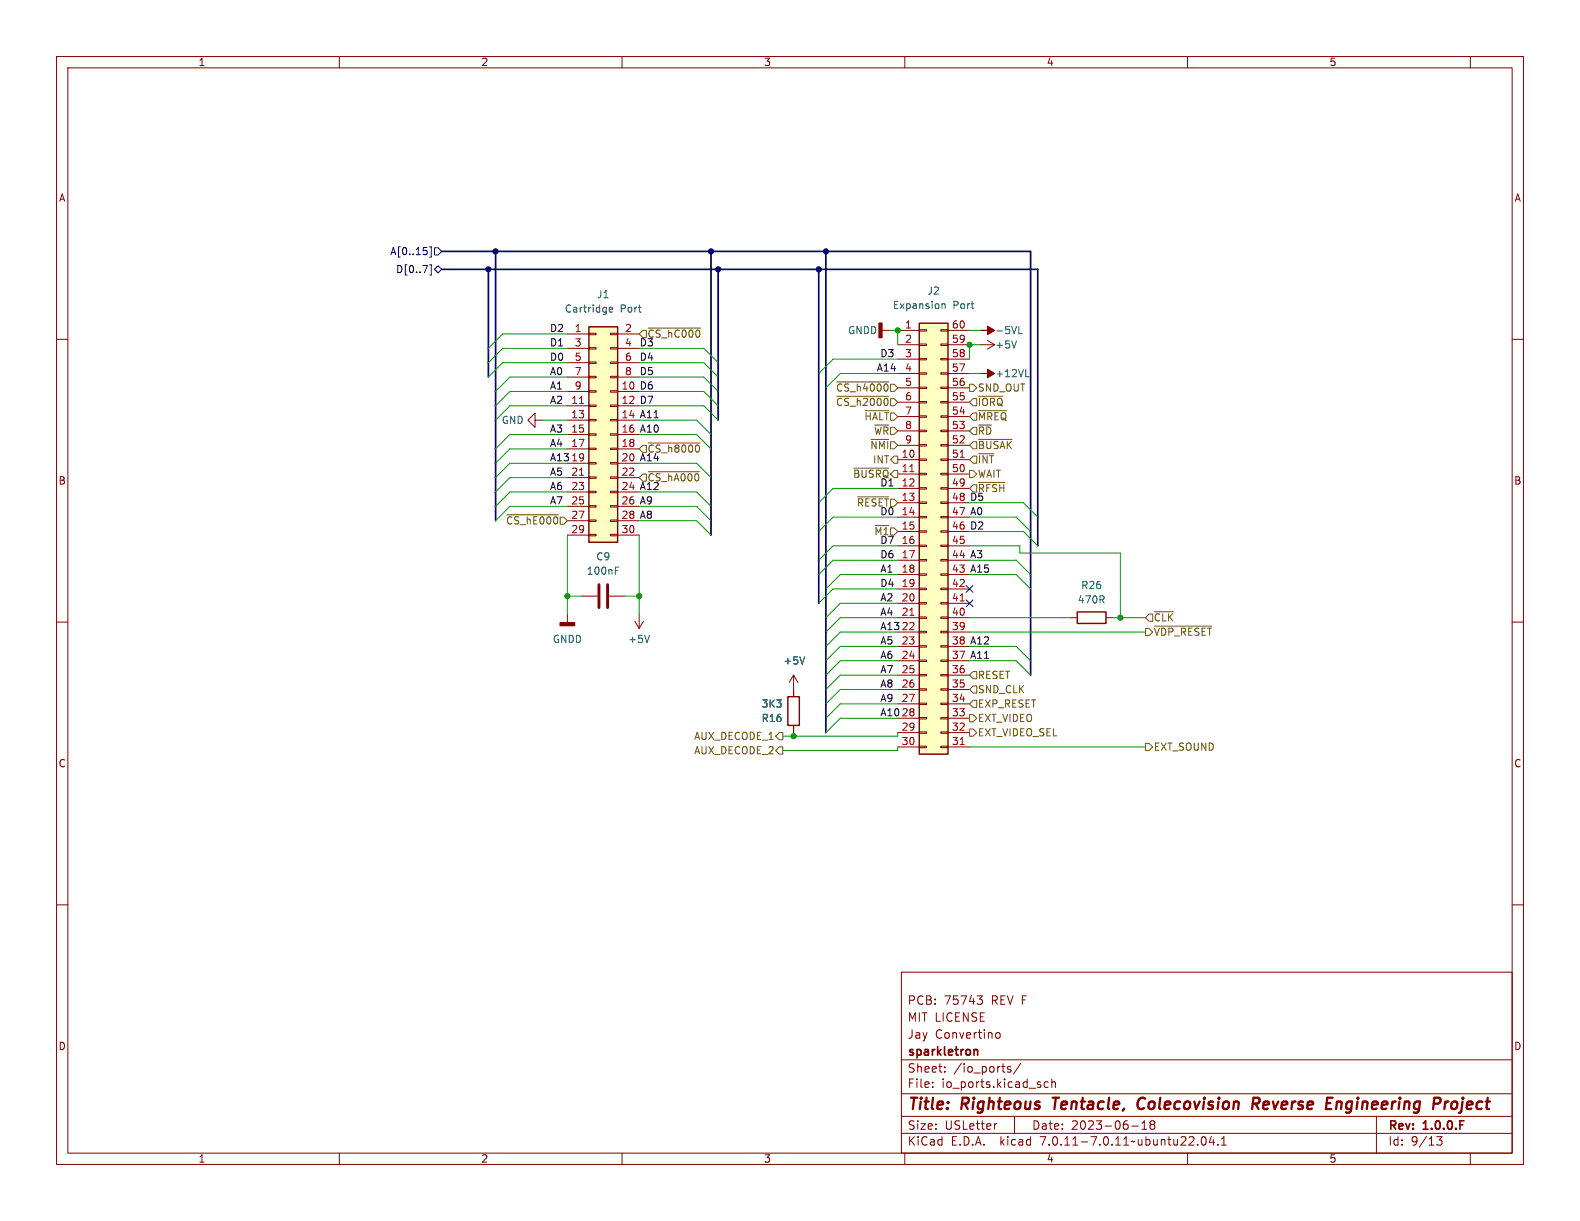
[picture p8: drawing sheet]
<svg xmlns="http://www.w3.org/2000/svg" width="279mm" height="216mm" viewBox="0 0 279 216" stroke-linecap="round" stroke-linejoin="round" font-family="sans-serif">
<g fill="none" stroke="#840000" stroke-width=".18">
<path d="M10 10h259.4v195.9h-259.4zM12 12h255.4v191.9h-255.4zM60 10v2M110 10v2M160 10v2M210 10v2M260 10v2M10 60h2M100.3 59.1h3.8M104.1 58.9h1.3v.3h-1.3zM107.9 58.9h1.3v.3h-1.3zM109.2 59.1h3.8"/>
<path d="M156 58.4h1.5M158.7 58.4h3.9M162.6 58.3h1.2v.2h-1.2zM166.4 58.3h1.2v.2h-1.2zM167.6 58.4h3.8M267.4 60h2M94.6 74.3v-1.3l-1.3 1.3 1.3 1.3v-1.3h1.3M100.3 69.2h3.8M100.3 71.8h3.8M100.3 74.3h3.8M100.3 76.8h3.8M100.3 79.4h3.8"/>
<path d="M100.3 61.6h3.8M100.3 64.1h3.8M100.3 66.7h3.8M104.1 79.2h1.3v.3h-1.3zM104.1 76.7h1.3v.3h-1.3zM104.1 74.2h1.3v.2h-1.3zM104.1 71.6h1.3v.3h-1.3zM104.1 69.1h1.3v.2h-1.3zM104.1 66.5h1.3v.3h-1.3zM104.1 64h1.3v.3h-1.3zM104.1 61.5h1.3v.2h-1.3zM107.9 79.2h1.3v.3h-1.3z"/>
<path d="M107.9 76.7h1.3v.3h-1.3zM107.9 74.2h1.3v.2h-1.3zM107.9 71.6h1.3v.3h-1.3zM107.9 69.1h1.3v.2h-1.3zM107.9 66.5h1.3v.3h-1.3zM107.9 64h1.3v.3h-1.3zM107.9 61.5h1.3v.2h-1.3zM109.2 69.2h3.8M109.2 71.8h3.8M109.2 74.3h3.8M109.2 76.8h3.8M109.2 79.4h3.8"/>
<path d="M109.2 61.6h3.8M109.2 64.1h3.8M109.2 66.7h3.8M158.7 61h3.9M158.7 63.5h3.9M158.7 66h3.9M158.7 68.6h3.9M158.7 78.7h3.9M158.7 76.2h3.9M158.7 73.7h3.9M158.7 71.1h3.9M162.6 78.6h1.2v.3h-1.2z"/>
<path d="M162.6 76.1h1.2v.2h-1.2zM162.6 73.5h1.2v.3h-1.2zM162.6 71h1.2v.2h-1.2zM162.6 68.5h1.2v.2h-1.2zM162.6 65.9h1.2v.3h-1.2zM162.6 63.4h1.2v.2h-1.2zM162.6 60.8h1.2v.3h-1.2zM166.4 78.6h1.2v.3h-1.2zM166.4 76.1h1.2v.2h-1.2zM166.4 73.5h1.2v.3h-1.2zM166.4 71h1.2v.2h-1.2zM166.4 68.5h1.2v.2h-1.2z"/>
<path d="M166.4 65.9h1.2v.3h-1.2zM166.4 63.4h1.2v.2h-1.2zM166.4 60.8h1.2v.3h-1.2zM167.6 61h3.8M167.6 63.5h3.8M167.6 66h3.8M167.6 68.6h3.8M167.6 78.7h3.8M167.6 76.2h3.8M167.6 73.7h3.8M167.6 71.1h3.8M173.4 61h2.5"/>
<path d="M174.6 60.2l1.3 .8M175.9 61l-1.3 .7M100.3 81.9h3.8M100.3 84.5h3.8M100.3 87h3.8M100.3 89.5h3.8M100.3 92.1h3.8M100.3 94.6h3.8M104.1 94.5h1.3v.2h-1.3zM104.1 91.9h1.3v.3h-1.3zM104.1 89.4h1.3v.3h-1.3zM104.1 86.9h1.3v.2h-1.3z"/>
<path d="M104.1 84.3h1.3v.3h-1.3zM104.1 81.8h1.3v.2h-1.3zM107.9 94.5h1.3v.2h-1.3zM107.9 91.9h1.3v.3h-1.3zM107.9 89.4h1.3v.3h-1.3zM107.9 86.9h1.3v.2h-1.3zM107.9 84.3h1.3v.3h-1.3zM107.9 81.8h1.3v.2h-1.3zM109.2 81.9h3.8M109.2 84.5h3.8M109.2 87h3.8M109.2 89.5h3.8"/>
<path d="M109.2 92.1h3.8M109.2 94.6h3.8M158.7 81.3h3.9M158.7 83.8h3.9M158.7 86.4h3.9M158.7 88.9h3.9M158.7 91.4h3.9M158.7 94h3.9M158.7 96.5h3.9M158.7 99.1h3.9M162.6 98.9h1.2v.3h-1.2zM162.6 96.4h1.2v.2h-1.2z"/>
<path d="M162.6 93.9h1.2v.2h-1.2zM162.6 91.3h1.2v.3h-1.2zM162.6 88.8h1.2v.2h-1.2zM162.6 86.2h1.2v.3h-1.2zM162.6 83.7h1.2v.2h-1.2zM162.6 81.2h1.2v.2h-1.2zM166.4 98.9h1.2v.3h-1.2zM166.4 96.4h1.2v.2h-1.2zM166.4 93.9h1.2v.2h-1.2zM166.4 91.3h1.2v.3h-1.2zM166.4 88.8h1.2v.2h-1.2zM166.4 86.2h1.2v.3h-1.2z"/>
<path d="M166.4 83.7h1.2v.2h-1.2zM166.4 81.2h1.2v.2h-1.2zM167.6 81.3h3.8M167.6 83.8h3.8M167.6 86.4h3.8M167.6 88.9h3.8M167.6 91.4h3.8M167.6 94h3.8M167.6 96.5h3.8M167.6 99.1h3.8M10 110h2M100.3 108.6v1.5"/>
<path d="M102.9 105.4h2.8M107.7 105.4h2.8M112.3 109.9l.7 1.2M113 108.6v2.5M113.8 109.9l-.8 1.2M140.3 119.4v3.8M140.3 119.4l.8 1.3M140.3 119.4l-.7 1.3M158.7 109.2h3.9M158.7 101.6h3.9M158.7 104.1h3.9M158.7 106.7h3.9"/>
<path d="M158.7 111.8h3.9M158.7 114.3h3.9M158.7 116.8h3.9M158.7 119.4h3.9M162.6 119.3h1.2v.2h-1.2zM162.6 116.7h1.2v.3h-1.2zM162.6 114.2h1.2v.2h-1.2zM162.6 111.6h1.2v.3h-1.2zM162.6 109.1h1.2v.2h-1.2zM162.6 106.6h1.2v.2h-1.2zM162.6 104h1.2v.3h-1.2zM162.6 101.5h1.2v.2h-1.2z"/>
<path d="M166.4 119.3h1.2v.2h-1.2zM166.4 116.7h1.2v.3h-1.2zM166.4 114.2h1.2v.2h-1.2zM166.4 111.6h1.2v.3h-1.2zM166.4 109.1h1.2v.2h-1.2zM166.4 106.6h1.2v.2h-1.2zM166.4 104h1.2v.3h-1.2zM166.4 101.5h1.2v.2h-1.2zM167.6 109.2h3.8M167.6 101.6h3.8M167.6 104.1h3.8M167.6 106.7h3.8"/>
<path d="M167.6 111.8h3.8M167.6 114.3h3.8M167.6 116.8h3.8M167.6 119.4h3.8M189.2 109.2h1.3M195.6 109.2h1.2M267.4 110h2M140.3 128.3v1.2M158.7 121.9h3.9M158.7 124.5h3.9M158.7 127h3.9M158.7 129.5h3.9"/>
<path d="M158.7 132.1h3.9M162.6 132h1.2v.2h-1.2zM162.6 129.4h1.2v.3h-1.2zM162.6 126.9h1.2v.2h-1.2zM162.6 124.3h1.2v.3h-1.2zM162.6 121.8h1.2v.2h-1.2zM166.4 132h1.2v.2h-1.2zM166.4 129.4h1.2v.3h-1.2zM166.4 126.9h1.2v.2h-1.2zM166.4 124.3h1.2v.3h-1.2zM166.4 121.8h1.2v.2h-1.2zM167.6 121.9h3.8"/>
<path d="M167.6 124.5h3.8M167.6 127h3.8M167.6 129.5h3.8M167.6 132.1h3.8M10 160h2M267.4 160h2M159.4 171.9h108v32h-108zM172.8 176.1h.9l-.5 .6 .4 .1 .1 .5-.3 .3h-.4M159.4 197.4h108M159.4 193.4h108M159.4 187.4h108M164.9 192.1v.2"/>
<path d="M164.9 191.4v.1M167.1 189.4v.2M167.1 188.7v.1M176.1 182.9l.3-.3 .3 .1 .2 .2v.4l-.2 .2-.3 .1-.3-.3M176.3 198.7l-.3 .1M178.7 188.7l-.3-.1-.3 .2 .1 .2 .5 .2v.3h-.6M179.4 197.4v3M180.5 188l-1.3 1.9M185.4 191.4l-.5-.1-.3 .3v.4l.2 .2h.6M186 191.4l.2-.1 .4 .1v.9M186 190.8v1.5M200.1 199.1h1.2"/>
<path d="M201.9 199.7h.9M201.9 198.6l.5-.4v1.5M203.6 198.8l-.2 .3v.3l.2 .3 .5-.1 .1-.2-.1-.4-.2-.2M203.6 198.8l-.2-.3 .2-.3 .5 .1 .1 .2-.3 .3M203.6 198.8h.3M243.4 197.4v6.5M60 203.9v2M110 203.9v2M159.4 200.4h108M160 203.9v2M210 203.9v2M211.8 202.3v.2"/>
<path d="M212.6 201.1l.2-.1a.81 .81 0 0 1 .6 .6 .81 .81 0 0 1-.3 .8l-.2 .1a.81 .81 0 0 1-.3-1.4zM214.2 200.9l-.3 1.1h.9M214.6 201.5v1M215.4 202.3v.2M216 202.5h.9M216 201.4l.4-.4v1.5M254.1 201h.9l-.5 .6 .4 .1v.6l-.2 .2-.6-.1M260 203.9v2"/>
</g>
<path d="M186.1 194.1h1.2M186.7 194.1l-.2 2M202.1 194.1a1.13 1.13 0 0 0-.9 .7 1.13 1.13 0 0 0 .2 1.2l.3 .1 .5-.1M221.5 195.2h.8a.55 .55 0 0 0 .4-.5 .55 .55 0 0 0-.3-.6h-.7l-.3 2M222 195.2l.6 .9M236.4 194.8l-.1 1.3M237 194.8l-.6 .2M255.6 194.8l-.2 1.3M256.2 194.8l-.4 .1-.3 .3M256.8 195l-.2 .7 .2 .3" fill="none" stroke="#840000" stroke-width=".4"/>
<path d="M172.3 185.6h.5l.1 1" fill="none" stroke="#840000" stroke-width=".3"/>
<path d="M107.7 54.8l.6-.2v-.2l-.4-.1-.2 .2 .1 .6h.5M166.6 53.7v.9M166.6 53.8l.2-.1 .3 .1v.8M180.2 59h.6M179.8 60.3l-.5 1.2M181.4 66.6h.6M108.8 100.9h.5M108.8 100.3h.6M114.8 112.3l-.4 1.3M142.3 116.1l-.4 1.3" fill="none" stroke="#006464" stroke-width=".18"/>
<g fill="#840000" stroke="#840000" stroke-width=".25">
<path d="M155.4 57.2h.6v2.5h-.6z"/>
<path d="M99.1 110.1h2.5v.5h-2.5z"/>
</g>
<g fill="#ffffc2" stroke="#ffffc2" stroke-width=".18">
<path d="M104.1 57.8h5.1v38.1h-5.1z"/>
<path d="M162.6 57.2h5v76.2h-5z"/>
</g>
<path d="M104.1 57.8h5.1v38.1h-5.1zM162.6 57.2h5v76.2h-5zM190.5 108.2h5.1v2h-5.1zM139.3 123.2h2.1v5.1h-2.1z" fill="none" stroke="#840000" stroke-width=".25"/>
<path d="M102.5 71.3h.7M102.5 84h.7M160.9 83.4h.7M169.8 80.9h.7M160.9 108.8h.7M169.8 106.3h.7M169.8 131.7h.7" fill="none" stroke="#a90000" stroke-width=".18"/>
<path d="M105.9 103.4v4M107.4 103.4v4" fill="none" stroke="#840000" stroke-width=".51"/>
<g fill="#840000" stroke="#840000" stroke-width=".18">
<path d="M173.4 66h1.2v-.7l1.3 .7-1.3 .8v-.8z"/>
<path d="M173.4 58.4h1.2v-.7l1.3 .7-1.3 .8v-.8z"/>
</g>
<g fill="none" stroke="#725600" stroke-width=".18">
<path d="M113.7 58.4h.6v1.3h-.6l-.7-.6zM114.6 58h9.3M113.7 78.7h.6v1.3h-.6l-.7-.6zM114.6 78.3h9.2M148 70.1h9.2M148 67.5h9.2M153 72.6h4.2M154 77.7h3.2M171.4 67.9h.7l.6 .7-.6 .6h-.7zM172.1 78.1h.6v1.3h-.6l-.7-.7zM172.1 73h.6v1.3h-.6l-.7-.6zM172.1 75.6h.6v1.2h-.6l-.7-.6z"/>
<path d="M172.1 70.5h.6v1.3h-.6l-.7-.7zM173 77.7h6M173 72.6h5M173 70.1h4.3M89.6 91h9.1M113.7 83.8h.6v1.3h-.6l-.7-.6zM114.6 83.4h9.1M151 82.8h6.2M151.7 87.9h5.5M154.7 92.9h2.5M158.1 80.6h.6v1.3h-.6l-.6-.6zM171.4 83.2h.7l.6 .6-.6 .7h-.7z"/>
<path d="M172.1 80.6h.6v1.3h-.6l-.7-.6zM172.1 85.7h.6v1.3h-.6l-.7-.6zM173 85.3h4.7M172.1 118.7h.6v1.3h-.6l-.7-.6zM202.6 111.1h.6l.6 .7-.6 .6h-.6zM203.2 108.6h.6v1.3h-.6l-.6-.7zM204.2 108.2h3.3M204.2 110.7h10.1M137.8 132.1h.6v1.3h-.6l-.6-.7zM137.8 129.5h.6v1.3h-.6l-.6-.6zM171.4 126.4h.7l.6 .6-.6 .6h-.7zM171.4 128.9h.7l.6 .6-.6 .7h-.7z"/>
<path d="M172.1 121.3h.6v1.3h-.6l-.7-.7zM172.1 123.8h.6v1.3h-.6l-.7-.6zM202.6 131.4h.6l.6 .7-.6 .6h-.6z"/>
</g>
<path d="M75.5 44.4v.5M76 43.6h.3v1.9h-.3M76 46.8h.3v1.8h-.3M76.8 43.8h.7l.6 .7-.6 .6h-.7zM76.8 47.6l.7-.6 .6 .6-.6 .7zM170.8 103.5l1.3 1.2M170.8 106.1l1.3 1.2M172.1 103.5l-1.3 1.2M172.1 106.1l-1.3 1.2" fill="none" stroke="#000084" stroke-width=".18"/>
<path d="M78.1 47.6h105.4v48.9M78.1 44.5h104.1v74.9M86.4 47.6v19.1M87.6 44.5v47.6M125.7 44.5v50.1M127 47.6v26.7M144.8 47.6v59.1M146 44.5v85" fill="none" stroke="#000084" stroke-width=".3"/>
<g fill="none" stroke="#009600" stroke-width=".18">
<path d="M100.3 59.1h-11.4l-2.5 2.5M157.5 58.4h1.2v2.6M171.4 58.4h2M95.9 74.3h4.4M100.3 69.2h-10.1l-2.6 2.6M100.3 66.7h-10.1l-2.6 2.5M100.3 76.8h-10.1l-2.6 2.6M100.3 61.6h-11.4l-2.5 2.5M100.3 71.8h-10.1l-2.6 2.5M100.3 64.1h-11.4l-2.5 2.6M100.3 79.4h-10.1l-2.6 2.5M113 69.2h11.5l2.5 2.6"/>
<path d="M113 74.3h10.2l2.5 2.5M113 66.7h11.5l2.5 2.5M113 76.8h10.2l2.5 2.6M113 61.6h11.5l2.5 2.5M113 71.8h11.5l2.5 2.5M113 64.1h11.5l2.5 2.6M158.7 63.5h-11.4l-2.5 2.5M158.7 66h-10.1l-2.6 2.6M171.4 66h2M173.4 61h-2v2.5M100.3 94.6v14M100.3 84.5h-10.1l-2.6 2.5"/>
<path d="M100.3 89.5h-10.1l-2.6 2.6M100.3 87h-10.1l-2.6 2.5M100.3 81.9h-10.1l-2.6 2.6M113 89.5h10.2l2.5 2.6M113 87h10.2l2.5 2.5M113 92.1h10.2l2.5 2.5M113 94.6v14M113 81.9h10.2l2.5 2.6M158.7 99.1h-11.4l-2.5 2.5M158.7 91.4h-11.4l-2.5 2.6M158.7 96.5h-11.4l-2.5 2.6M158.7 86.4h-11.4l-2.5 2.5"/>
<path d="M171.4 99.1h8.3l2.5 2.5M171.4 96.5h8.9v1.3h17.8v11.4M171.4 91.4h8.3l2.5 2.6M171.4 94h9.6l2.5 2.5M171.4 88.9h9.6l2.5 2.5M100.3 105.4h2.6M110.5 105.4h2.5M158.7 101.6h-10.1l-2.6 2.5M158.7 106.7h-10.1l-2.6 2.5M158.7 116.8h-10.1l-2.6 2.6M158.7 109.2h-10.1l-2.6 2.6M158.7 104.1h-11.4l-2.5 2.6"/>
<path d="M158.7 111.8h-10.1l-2.6 2.5M158.7 114.3h-10.1l-2.6 2.5M158.7 119.4h-10.1l-2.6 2.5M171.4 101.6h8.3l2.5 2.5M171.4 116.8h8.3l2.5 2.6M171.4 109.2h17.8M171.4 111.8h31.2M171.4 114.3h8.3l2.5 2.5M196.8 109.2h5.8M140.3 129.5v.7M158.7 129.5v.7h-20.3M158.7 132.1v.6h-20.3"/>
<path d="M158.7 124.5h-10.1l-2.6 2.5M158.7 127h-10.1l-2.6 2.5M158.7 121.9h-10.1l-2.6 2.6M171.4 132.1h31.2"/>
</g>
<g fill="#000084" stroke="#000084" stroke-width=".18">
<circle cx="87.6" cy="44.5" r=".46"/>
<circle cx="86.4" cy="47.6" r=".46"/>
<circle cx="144.8" cy="47.6" r=".46"/>
<circle cx="127" cy="47.6" r=".46"/>
<circle cx="125.7" cy="44.5" r=".46"/>
<circle cx="146" cy="44.5" r=".46"/>
</g>
<g fill="#009600" stroke="#009600" stroke-width=".18">
<circle cx="113" cy="105.4" r=".46"/>
<circle cx="100.3" cy="105.4" r=".46"/>
<circle cx="140.3" cy="130.2" r=".46"/>
<circle cx="198.1" cy="109.2" r=".46"/>
<circle cx="171.4" cy="61" r=".46"/>
<circle cx="158.7" cy="58.4" r=".46"/>
</g>
<g font-size="2.8" fill="#840000">
<text x="160.4" y="196.8">Title:</text>
<text x="170.1" y="196.8">Righteous</text>
<text x="187" y="196.8">Tentacle,</text>
<text x="202.8" y="196.8">Colecovision</text>
<text x="223.9" y="196.8">Reverse</text>
<text x="237.7" y="196.8">Engineering</text>
<text x="257.5" y="196.8">Project</text>
</g>
<g font-size="2.1" fill="#840000">
<text x="160.4" y="177.9">PCB:</text>
<text x="166.9" y="177.9">75743</text>
<text x="175.4" y="177.9">REV F</text>
<text x="160.4" y="183.9">Jay</text>
<text x="160.4" y="180.9">MIT LICENSE</text>
<text x="165.3" y="183.9">Convertino</text>
<text x="160.4" y="189.9">Sheet:</text>
<text x="160.4" y="187.1">sparkletron</text>
<text x="168.6" y="189.9">/io_ports/</text>
<text x="160.4" y="192.6">File:</text>
<text x="166.5" y="192.6">io_ports.kicad_sch</text>
<text x="160.4" y="202.8">KiCad</text>
<text x="160.4" y="200">Size:</text>
<text x="167.1" y="200">USLetter</text>
<text x="168.1" y="202.8">E.D.A.</text>
<text x="177" y="202.8">kicad</text>
<text x="182.4" y="200">Date:</text>
<text x="184.2" y="202.8">7.0.11-7.0.11~ubuntu22.04.1</text>
<text x="189.4" y="200">2023-06-18</text>
<text x="245.4" y="200.2">Rev:</text>
<text x="245.4" y="202.8">Id:</text>
<text x="249.5" y="202.8">9/13</text>
<text x="251.8" y="200.2">1.0.0.F</text>
</g>
<g font-size="1.8" fill="#840000">
<text x="35" y="11.9">1</text>
<text x="85" y="11.9">2</text>
<text x="135" y="11.9">3</text>
<text x="185" y="11.9">4</text>
<text x="235" y="11.9">5</text>
<text x="10.3" y="35.9">A</text>
<text x="267.7" y="35.9">A</text>
<text x="10.3" y="85.9">B</text>
<text x="267.7" y="85.9">B</text>
<text x="10.3" y="135.9">C</text>
<text x="267.7" y="135.9">C</text>
<text x="10.3" y="185.9">D</text>
<text x="267.7" y="185.9">D</text>
<text x="35" y="205.8">1</text>
<text x="85" y="205.8">2</text>
<text x="135" y="205.8">3</text>
<text x="185" y="205.8">4</text>
<text x="235" y="205.8">5</text>
</g>
<g font-size="1.8" fill="#000084">
<text x="68.9" y="45.3">A[0..15]</text>
<text x="69.9" y="48.5">D[0..7]</text>
</g>
<g font-size="1.8" fill="#006464">
<text x="105.5" y="52.9">J1</text>
<text x="163.9" y="52.3">J2</text>
<text x="99.8" y="55.5">Cartridge</text>
<text x="109.7" y="55.5">Port</text>
<text x="149.9" y="59.3">GNDD</text>
<text x="157.8" y="54.8">Expansion</text>
<text x="168.5" y="54.8">Port</text>
<text x="175.9" y="59.3">-5VL</text>
<text x="175.9" y="61.8">+5V</text>
<text x="175.9" y="66.9">+12VL</text>
<text x="88.6" y="75.2">GND</text>
<text x="103.6" y="101.8">100nF</text>
<text x="105.3" y="99.3">C9</text>
<text x="190.5" y="106.9">470R</text>
<text x="191.1" y="104.4">R26</text>
<text x="97.7" y="113.9">GNDD</text>
<text x="111" y="113.9">+5V</text>
<text x="138.4" y="117.7">+5V</text>
<text x="134.6" y="125.3">3K3</text>
<text x="134.6" y="127.9">R16</text>
</g>
<g font-size="1.8" fill="#0f0f0f">
<text x="97.2" y="58.8">D2</text>
<text x="97.2" y="63.9">D0</text>
<text x="97.2" y="61.3">D1</text>
<text x="113" y="63.9">D4</text>
<text x="113" y="61.3">D3</text>
<text x="154.9" y="65.8">A14</text>
<text x="155.6" y="63.2">D3</text>
<text x="97.2" y="69">A1</text>
<text x="97.2" y="66.4">A0</text>
<text x="97.2" y="71.5">A2</text>
<text x="113" y="66.4">D5</text>
<text x="113" y="69">D6</text>
<text x="113" y="71.5">D7</text>
<text x="97.2" y="76.6">A3</text>
<text x="113" y="74">A11</text>
<text x="113" y="76.6">A10</text>
<text x="97.2" y="79.1">A4</text>
<text x="97.2" y="81.7">A13</text>
<text x="100.9" y="81.7">19</text>
<text x="113" y="81.7">A14</text>
<text x="97.2" y="86.7">A6</text>
<text x="97.2" y="84.2">A5</text>
<text x="97.2" y="89.3">A7</text>
<text x="113" y="86.7">A12</text>
<text x="113" y="89.3">A9</text>
<text x="155.6" y="86.1">D1</text>
<text x="171.4" y="88.6">D5</text>
<text x="113" y="91.8">A8</text>
<text x="155.6" y="91.2">D0</text>
<text x="171.4" y="91.2">A0</text>
<text x="171.4" y="93.7">D2</text>
<text x="155.6" y="101.3">A1</text>
<text x="155.6" y="98.8">D6</text>
<text x="155.6" y="96.3">D7</text>
<text x="171.4" y="98.8">A3</text>
<text x="171.4" y="101.3">A15</text>
<text x="155.6" y="106.4">A2</text>
<text x="155.6" y="103.9">D4</text>
<text x="155.6" y="111.5">A13</text>
<text x="155.6" y="109">A4</text>
<text x="159.3" y="111.5">22</text>
<text x="155.6" y="119.1">A7</text>
<text x="155.6" y="114">A5</text>
<text x="155.6" y="116.6">A6</text>
<text x="171.4" y="114">A12</text>
<text x="171.4" y="116.6">A11</text>
<text x="155.6" y="124.2">A9</text>
<text x="155.6" y="121.7">A8</text>
<text x="155.6" y="126.7">A10</text>
<text x="159.3" y="126.7">28</text>
</g>
<g font-size="1.8" fill="#a90000">
<text x="101.5" y="58.8">1</text>
<text x="110.4" y="58.8">2</text>
<text x="159.9" y="58.2">1</text>
<text x="168.2" y="58.2">60</text>
<text x="101.5" y="61.3">3</text>
<text x="101.5" y="63.9">5</text>
<text x="110.4" y="61.3">4</text>
<text x="110.4" y="63.9">6</text>
<text x="159.9" y="60.7">2</text>
<text x="159.9" y="63.2">3</text>
<text x="159.9" y="65.8">4</text>
<text x="168.2" y="65.8">57</text>
<text x="168.2" y="63.2">58</text>
<text x="168.2" y="60.7">59</text>
<text x="100.9" y="71.5">11</text>
<text x="101.5" y="66.4">7</text>
<text x="101.5" y="69">9</text>
<text x="109.8" y="69">10</text>
<text x="109.8" y="71.5">12</text>
<text x="110.4" y="66.4">8</text>
<text x="159.9" y="68.3">5</text>
<text x="159.9" y="70.9">6</text>
<text x="168.2" y="70.9">55</text>
<text x="168.2" y="68.3">56</text>
<text x="100.9" y="74">13</text>
<text x="100.9" y="76.6">15</text>
<text x="109.8" y="74">14</text>
<text x="109.8" y="76.6">16</text>
<text x="159.9" y="73.4">7</text>
<text x="159.9" y="75.9">8</text>
<text x="168.2" y="75.9">53</text>
<text x="168.2" y="73.4">54</text>
<text x="100.9" y="79.1">17</text>
<text x="109.8" y="79.1">18</text>
<text x="109.8" y="81.7">20</text>
<text x="159.3" y="81">10</text>
<text x="159.3" y="83.6">11</text>
<text x="159.9" y="78.5">9</text>
<text x="168.2" y="83.6">50</text>
<text x="168.2" y="81">51</text>
<text x="168.2" y="78.5">52</text>
<text x="100.9" y="84.2">21</text>
<text x="100.9" y="86.7">23</text>
<text x="100.9" y="89.3">25</text>
<text x="109.8" y="84.2">22</text>
<text x="109.8" y="86.7">24</text>
<text x="109.8" y="89.3">26</text>
<text x="159.3" y="86.1">12</text>
<text x="159.3" y="88.6">13</text>
<text x="168.2" y="88.6">48</text>
<text x="168.2" y="86.1">49</text>
<text x="100.9" y="91.8">27</text>
<text x="100.9" y="94.4">29</text>
<text x="109.8" y="91.8">28</text>
<text x="109.8" y="94.4">30</text>
<text x="159.3" y="91.2">14</text>
<text x="159.3" y="93.7">15</text>
<text x="168.2" y="93.7">46</text>
<text x="168.2" y="91.2">47</text>
<text x="159.3" y="96.3">16</text>
<text x="159.3" y="98.8">17</text>
<text x="159.3" y="101.3">18</text>
<text x="168.2" y="101.3">43</text>
<text x="168.2" y="98.8">44</text>
<text x="168.2" y="96.3">45</text>
<text x="159.3" y="103.9">19</text>
<text x="159.3" y="106.4">20</text>
<text x="168.2" y="106.4">41</text>
<text x="168.2" y="103.9">42</text>
<text x="159.3" y="109">21</text>
<text x="168.2" y="111.5">39</text>
<text x="168.2" y="109">40</text>
<text x="159.3" y="114">23</text>
<text x="159.3" y="116.6">24</text>
<text x="159.3" y="119.1">25</text>
<text x="168.2" y="119.1">36</text>
<text x="168.2" y="116.6">37</text>
<text x="168.2" y="114">38</text>
<text x="159.3" y="121.7">26</text>
<text x="159.3" y="124.2">27</text>
<text x="168.2" y="124.2">34</text>
<text x="168.2" y="121.7">35</text>
<text x="159.3" y="129.3">29</text>
<text x="159.3" y="131.8">30</text>
<text x="168.2" y="131.8">31</text>
<text x="168.2" y="129.3">32</text>
<text x="168.2" y="126.7">33</text>
</g>
<g font-size="1.8" fill="#725600">
<text x="114.4" y="59.9">~{CS_hC000}</text>
<text x="147.7" y="69.4">~{CS_h4000}</text>
<text x="147.7" y="72">~{CS_h2000}</text>
<text x="172.8" y="69.4">SND_OUT</text>
<text x="172.8" y="72">~{IORQ}</text>
<text x="152.8" y="74.5">~{HALT}</text>
<text x="154.5" y="77.1">~{WR}</text>
<text x="172.8" y="74.5">~{MREQ}</text>
<text x="172.8" y="77.1">~{RD}</text>
<text x="114.4" y="80.2">~{CS_h8000}</text>
<text x="153.8" y="79.6">~{NMI}</text>
<text x="154.3" y="82.1">INT</text>
<text x="172.8" y="82.1">~{INT}</text>
<text x="172.8" y="79.6">~{BUSAK}</text>
<text x="114.4" y="85.3">~{CS_hA000}</text>
<text x="150.8" y="84.7">~{BUSRQ}</text>
<text x="151.4" y="89.8">~{RESET}</text>
<text x="172.8" y="84.7">WAIT</text>
<text x="172.8" y="87.2">~{RFSH}</text>
<text x="89.4" y="92.9">~{CS_hE000}</text>
<text x="154.5" y="94.8">~{M1}</text>
<text x="203.9" y="110.1">~{CLK}</text>
<text x="203.9" y="112.6">~{VDP_RESET}</text>
<text x="172.8" y="120.2">RESET</text>
<text x="172.8" y="122.8">SND_CLK</text>
<text x="172.8" y="125.3">EXP_RESET</text>
<text x="122.6" y="131">AUX_DECODE_1</text>
<text x="172.8" y="127.9">EXT_VIDEO</text>
<text x="172.8" y="130.4">EXT_VIDEO_SEL</text>
<text x="122.6" y="133.6">AUX_DECODE_2</text>
<text x="203.9" y="132.9">EXT_SOUND</text>
</g>
</svg>
